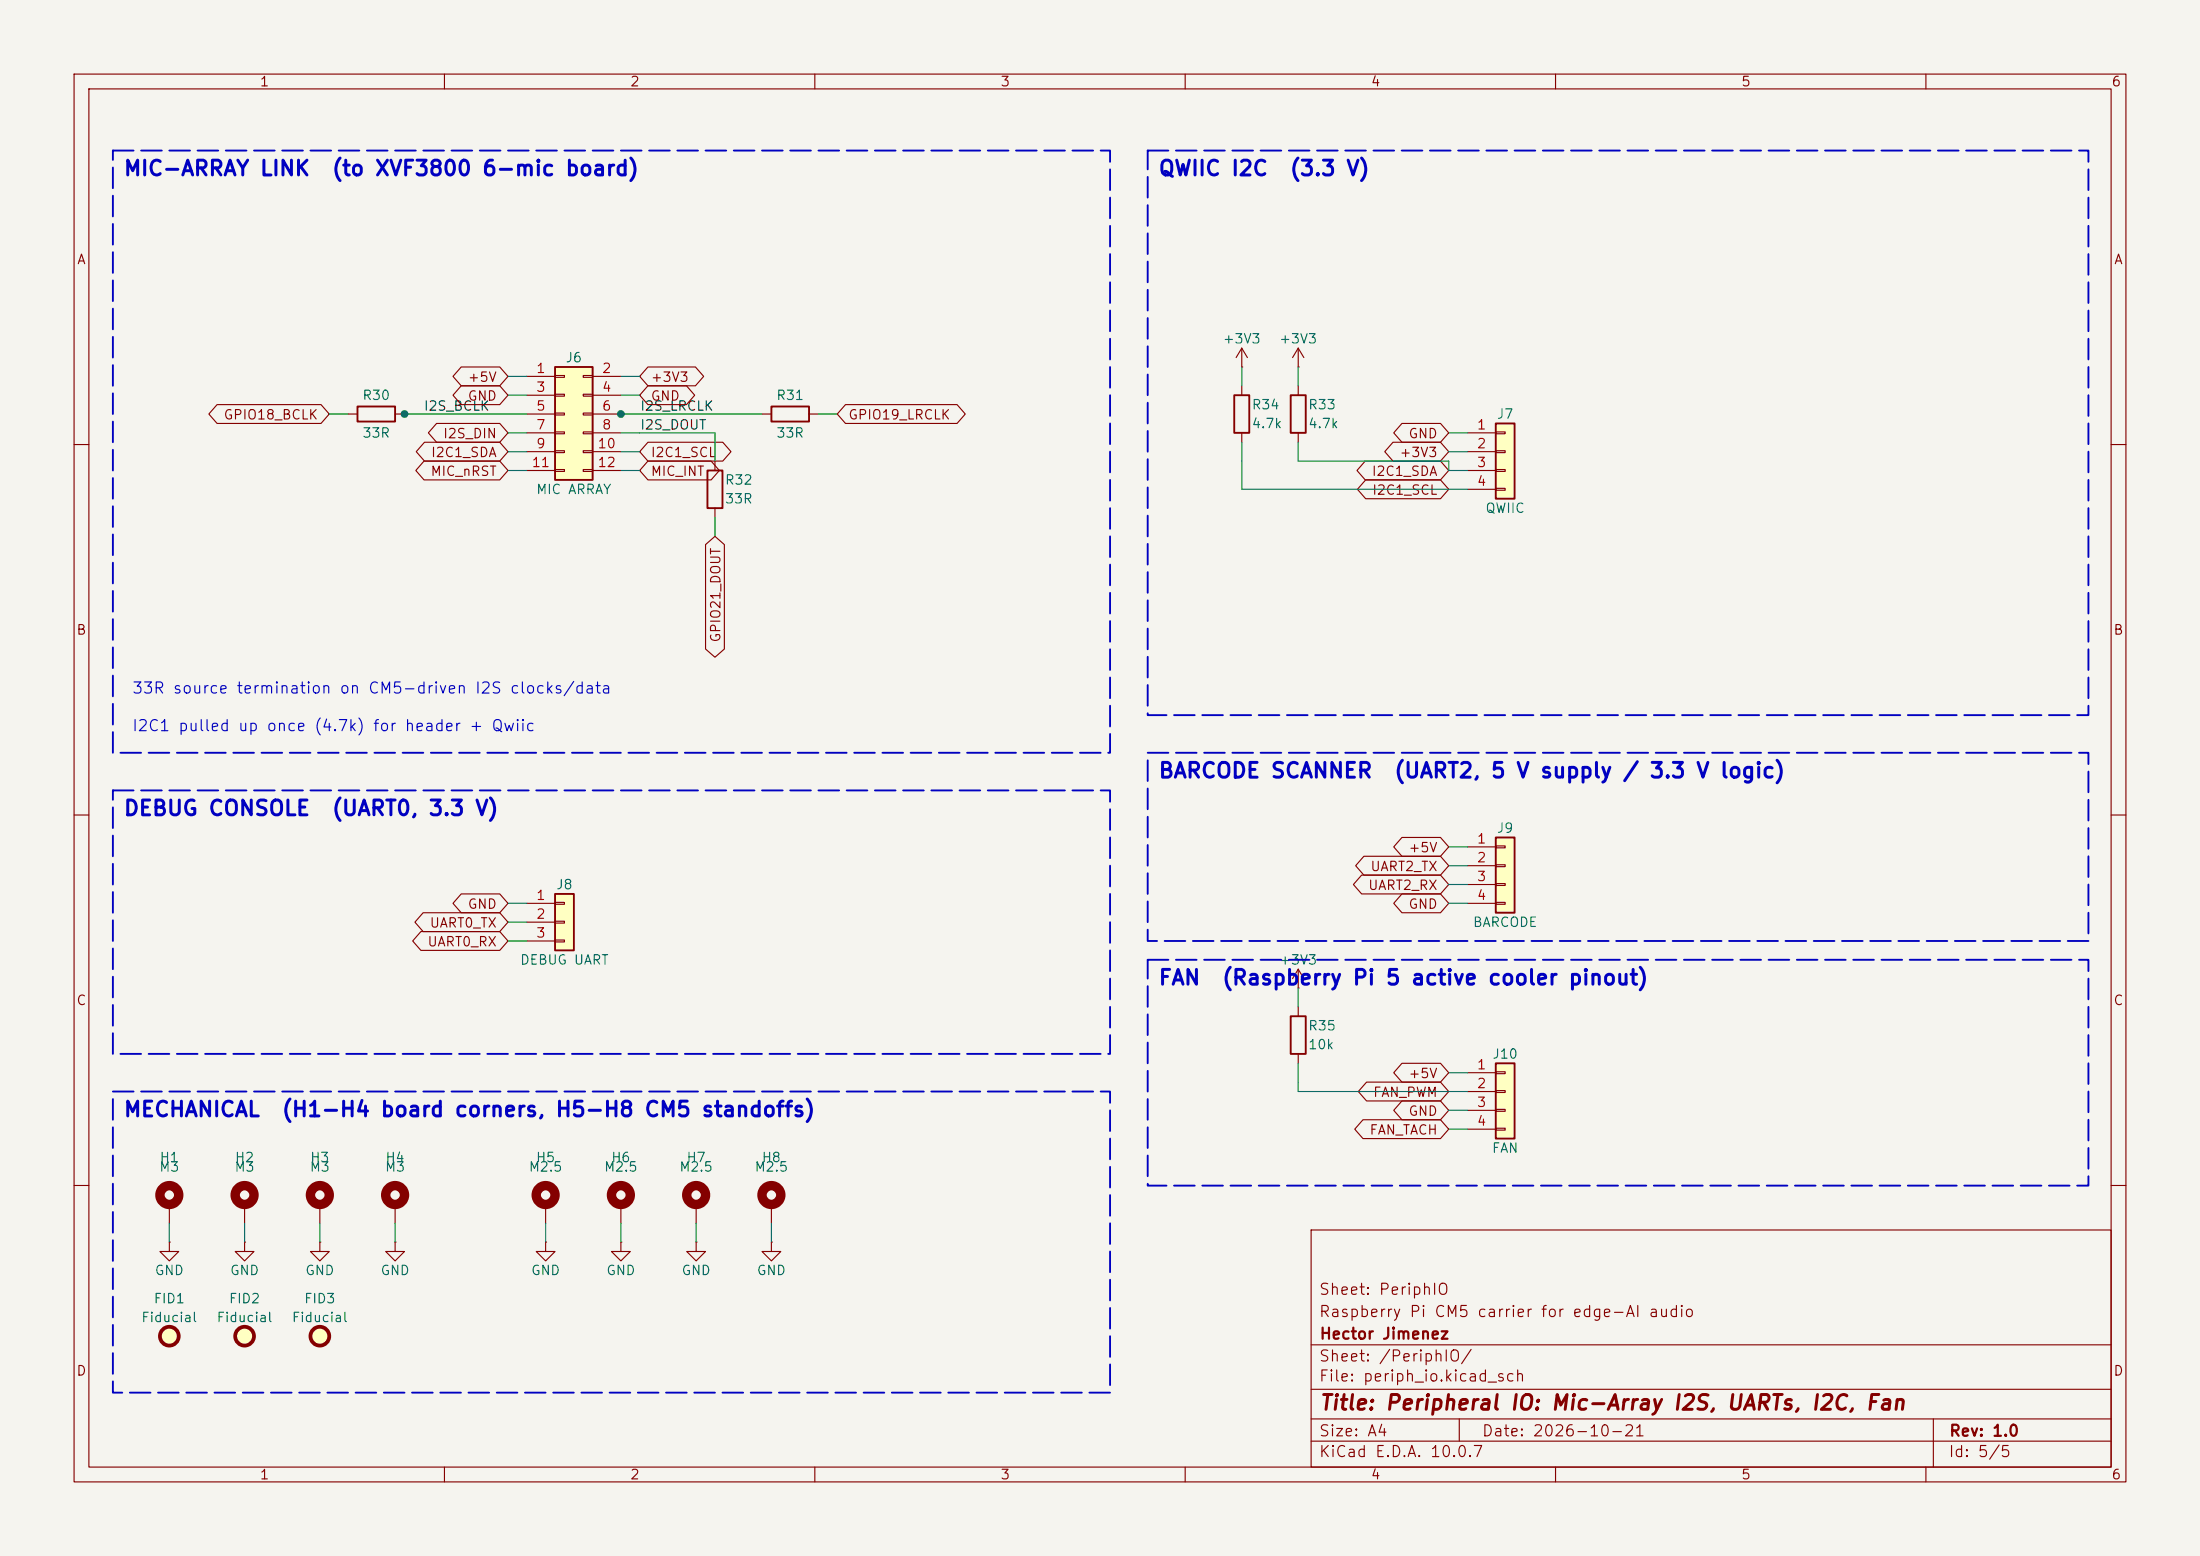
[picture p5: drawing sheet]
<svg xmlns="http://www.w3.org/2000/svg" width="297mm" height="210mm" viewBox="0 0 297 210" stroke-linecap="round" stroke-linejoin="round" font-family="sans-serif">
<path d="M0 0h297v210h-297z" fill="#f5f4ef" stroke="#f5f4ef" stroke-width=".14"/>
<g fill="none" stroke="#840000" stroke-width=".15">
<path d="M10 10h277v190h-277zM12 12h273v186h-273zM60 10v2M110 10v2M160 10v2M210 10v2M260 10v2M175.3 49.5h.1M175.3 47l-.8 1.3M175.3 47l.7 1.3M175.3 47v2.5M10 60h2"/>
<path d="M285 60h2M10 110h2M285 110h2M175.3 135.9v1.3M175.3 142.2v1.3M10 160h2M177 166h108v32h-108zM285 160h2M60 198v2M110 198v2M160 198v2M177 194.5h108"/>
<path d="M177 191.5h108M177 187.5h108M177 181.5h108M197 191.5v3M210 198v2M260 198v2M261 191.5v6.5"/>
</g>
<path d="M174.2 137.2h2.1v5h-2.1z" fill="none" stroke="#840000" stroke-width=".25"/>
<path d="M201.9 143.5h2.6v10.2h-2.6z" fill="#ffffc2"/>
<path d="M48.3 54.9h5v2h-5zM201.9 143.5h2.6v10.2h-2.6z" fill="none" stroke="#840000" stroke-width=".25"/>
<path d="M47 55.9h1.3M53.3 55.9h1.3M198.1 144.8h3.8M198.1 147.3h3.8M198.1 149.9h3.8M198.1 152.4h3.8M201.9 144.7h1.3v.2h-1.3zM201.9 147.2h1.3v.2h-1.3zM201.9 149.7h1.3v.3h-1.3zM201.9 152.3h1.3v.2h-1.3z" fill="none" stroke="#840000" stroke-width=".15"/>
<path d="M201.9 113h2.6v10.2h-2.6z" fill="#ffffc2"/>
<path d="M201.9 113h2.6v10.2h-2.6z" fill="none" stroke="#840000" stroke-width=".25"/>
<g fill="none" stroke="#840000" stroke-width=".15">
<path d="M198.1 114.3h3.8M198.1 116.8h3.8M198.1 119.4h3.8M201.9 114.2h1.3v.2h-1.3zM201.9 116.7h1.3v.3h-1.3zM201.9 119.3h1.3v.2h-1.3zM198.1 121.9h3.8M201.9 121.8h1.3v.2h-1.3zM22.9 162.6v2.5M33 167.6v1.3h1.3l-1.3 1.3-1.3-1.3h1.3M33 167.6h.1M43.2 167.6v1.3h1.2l-1.2 1.3-1.3-1.3h1.3"/>
<path d="M43.2 167.6h.1M53.3 167.6v1.3h1.3l-1.3 1.3-1.2-1.3h1.2M53.3 167.6h.1M53.3 162.6v2.5M83.8 167.6v1.3h1.3l-1.3 1.3-1.3-1.3h1.3M83.8 167.6h.1M94 167.6v1.3h1.2l-1.2 1.3-1.3-1.3h1.3M94 167.6h.1M94 162.6v2.5M104.1 167.6v1.3h1.3l-1.3 1.3-1.2-1.3h1.2M104.1 167.6h.1M104.1 162.6v2.5"/>
</g>
<g fill="#ffffc2" stroke="#ffffc2" stroke-width=".14">
<circle cx="33" cy="180.3" r="1.27"/>
<circle cx="43.2" cy="180.3" r="1.27"/>
</g>
<g fill="none" stroke="#840000" stroke-width=".51">
<circle cx="33" cy="180.3" r="1.27"/>
<circle cx="43.2" cy="180.3" r="1.27"/>
</g>
<g fill="none" stroke="#840000" stroke-width="1.3">
<circle cx="22.9" cy="161.3" r="1.27"/>
<circle cx="53.3" cy="161.3" r="1.27"/>
<circle cx="94" cy="161.3" r="1.27"/>
<circle cx="104.1" cy="161.3" r="1.27"/>
</g>
<path d="M74.9 120.7h2.6v7.6h-2.6z" fill="#ffffc2"/>
<path d="M74.9 120.7h2.6v7.6h-2.6z" fill="none" stroke="#840000" stroke-width=".25"/>
<g fill="none" stroke="#840000" stroke-width=".15">
<path d="M71.1 121.9h3.8M71.1 124.5h3.8M71.1 127h3.8M74.9 121.8h1.3v.2h-1.3zM74.9 124.3h1.3v.3h-1.3zM74.9 126.9h1.3v.2h-1.3zM22.9 167.6v1.3h1.2l-1.2 1.3-1.3-1.3h1.3M22.9 167.6h.1M33 162.6v2.5M43.2 162.6v2.5M73.7 167.6v1.3h1.2l-1.2 1.3-1.3-1.3h1.3M73.7 167.6h.1"/>
<path d="M73.7 162.6v2.5M83.8 162.6v2.5"/>
</g>
<g fill="none" stroke="#840000" stroke-width="1.3">
<circle cx="33" cy="161.3" r="1.27"/>
<circle cx="43.2" cy="161.3" r="1.27"/>
<circle cx="73.7" cy="161.3" r="1.27"/>
<circle cx="83.8" cy="161.3" r="1.27"/>
</g>
<circle cx="22.9" cy="180.3" r="1.27" fill="#ffffc2" stroke="#ffffc2" stroke-width=".14"/>
<circle cx="22.9" cy="180.3" r="1.27" fill="none" stroke="#840000" stroke-width=".51"/>
<path d="M74.9 49.5h5.1v15.3h-5.1z" fill="#ffffc2"/>
<path d="M74.9 49.5h5.1v15.3h-5.1zM104.1 54.9h5.1v2h-5.1zM166.6 53.3h2.1v5.1h-2.1zM174.2 53.3h2.1v5.1h-2.1zM95.5 63.5h2v5.1h-2z" fill="none" stroke="#840000" stroke-width=".25"/>
<g fill="none" stroke="#840000" stroke-width=".15">
<path d="M71.1 50.8h3.8M71.1 53.3h3.8M71.1 55.9h3.8M71.1 58.4h3.8M74.9 50.7h1.3v.2h-1.3zM74.9 53.2h1.3v.3h-1.3zM74.9 55.8h1.3v.2h-1.3zM74.9 58.3h1.3v.2h-1.3zM78.7 50.7h1.3v.2h-1.3zM78.7 53.2h1.3v.3h-1.3zM78.7 55.8h1.3v.2h-1.3zM78.7 58.3h1.3v.2h-1.3z"/>
<path d="M80 50.8h3.8M80 53.3h3.8M80 55.9h3.8M80 58.4h3.8M102.9 55.9h1.2M109.2 55.9h1.3M167.6 52.1v1.2M167.6 58.4v1.3M175.3 52.1v1.2M175.3 58.4v1.3M71.1 61h3.8M71.1 63.5h3.8"/>
<path d="M74.9 60.8h1.3v.3h-1.3zM74.9 63.4h1.3v.2h-1.3zM78.7 60.8h1.3v.3h-1.3zM78.7 63.4h1.3v.2h-1.3zM80 61h3.8M80 63.5h3.8M96.5 62.2v1.3M96.5 68.6v1.3"/>
</g>
<path d="M201.9 57.2h2.6v10.1h-2.6z" fill="#ffffc2"/>
<path d="M201.9 57.2h2.6v10.1h-2.6z" fill="none" stroke="#840000" stroke-width=".25"/>
<g fill="none" stroke="#840000" stroke-width=".15">
<path d="M29.3 54.6h14l1.1 1.3-1.1 1.3h-14l-1.1-1.3zM57.3 59.7h10.2l1.1 1.3-1.1 1.2h-10.2l-1.1-1.2zM58.9 57.1h8.6l1.1 1.3-1.1 1.3h-8.6l-1.1-1.3zM62.3 52.1h5.2l1.1 1.2-1.1 1.3h-5.2l-1.1-1.3zM62.3 49.5h5.2l1.1 1.3-1.1 1.3h-5.2l-1.1-1.3zM87.5 52.1h5.2l1.1 1.2-1.1 1.3h-5.2l-1.1-1.3zM87.5 59.7h10.1l1.1 1.3-1.1 1.2h-10.1l-1.1-1.2zM87.5 49.5h6.4l1.1 1.3-1.1 1.3h-6.4l-1.1-1.3zM114.1 54.6h15.1l1.1 1.3-1.1 1.3h-15.1l-1.1-1.3zM167.6 49.5h.1M167.6 47l-.7 1.3M167.6 47l.8 1.3"/>
<path d="M167.6 47v2.5M188.1 59.7h6.4l1.1 1.3-1.1 1.2h-6.4l-1.2-1.2zM189.3 57.1h5.2l1.1 1.3-1.1 1.3h-5.2l-1.1-1.3zM198.1 58.4h3.8M201.9 58.3h1.3v.2h-1.3zM57.2 62.2h10.3l1.1 1.3-1.1 1.3h-10.3l-1.1-1.3zM87.5 62.2h8.5l1.1 1.3-1.1 1.3h-8.5l-1.1-1.3zM95.2 73.5l1.3-1.1 1.3 1.1v14.1l-1.3 1.1-1.3-1.1zM184.3 62.2h10.2l1.1 1.3-1.1 1.3h-10.2l-1.1-1.3zM184.4 64.8h10.1l1.1 1.2-1.1 1.3h-10.1l-1.1-1.3zM198.1 61h3.8M198.1 63.5h3.8"/>
<path d="M198.1 66h3.8M201.9 60.8h1.3v.3h-1.3zM201.9 63.4h1.3v.2h-1.3zM201.9 65.9h1.3v.3h-1.3zM183.8 118.1h10.7l1.1 1.3-1.1 1.3h-10.7l-1.1-1.3zM184.1 115.6h10.4l1.1 1.2-1.1 1.3h-10.4l-1.1-1.3zM189.3 113h5.2l1.1 1.3-1.1 1.3h-5.2l-1.1-1.3zM56.8 125.7h10.7l1.1 1.3-1.1 1.3h-10.7l-1.1-1.3zM57.1 123.2h10.4l1.1 1.3-1.1 1.2h-10.4l-1.1-1.2zM62.3 120.6h5.2l1.1 1.3-1.1 1.3h-5.2l-1.1-1.3zM175.3 133.4h.1M175.3 130.8l-.8 1.3"/>
<path d="M175.3 130.8l.7 1.3M175.3 130.8v2.6M189.3 120.6h5.2l1.1 1.3-1.1 1.3h-5.2l-1.1-1.3zM184 151.1h10.5l1.1 1.3-1.1 1.3h-10.5l-1.1-1.3zM184.5 146h10l1.1 1.3-1.1 1.3h-10l-1.1-1.3zM189.3 143.5h5.2l1.1 1.3-1.1 1.3h-5.2l-1.1-1.3zM189.3 148.6h5.2l1.1 1.3-1.1 1.2h-5.2l-1.1-1.2z"/>
</g>
<g fill="none" stroke="#009600" stroke-width=".15">
<path d="M44.4 55.9h2.6M54.6 55.9h16.5M68.6 53.3h2.5M68.6 58.4h2.5M68.6 50.8h2.5M83.8 55.9h19.1M83.8 53.3h2.6M83.8 58.4h12.7v3.8M83.8 50.8h2.6M110.5 55.9h2.5M167.6 49.5v2.6M167.6 59.7v6.3h30.5"/>
<path d="M175.3 49.5v2.6M175.3 59.7v2.5h20.3v1.3h2.5M195.6 58.4h2.5M68.6 61h2.5M68.6 63.5h2.5M83.8 61h2.6M83.8 63.5h2.6M96.5 69.9v2.5M195.6 61h2.5M195.6 116.8h2.5M195.6 119.4h2.5M195.6 114.3h2.5"/>
<path d="M68.6 127h2.5M68.6 124.5h2.5M68.6 121.9h2.5M175.3 133.4v2.5M195.6 121.9h2.5M175.3 143.5v3.8h22.8M195.6 149.9h2.5M195.6 144.8h2.5M195.6 152.4h2.5M22.9 165.1v2.5M33 165.1v2.5M43.2 165.1v2.5"/>
<path d="M53.3 165.1v2.5M73.7 165.1v2.5M83.8 165.1v2.5M94 165.1v2.5M104.1 165.1v2.5"/>
</g>
<path d="M15.2 20.3h134.7v81.3h-134.7zM154.9 20.3h127v76.2h-127zM15.2 106.7h134.7v35.5h-134.7zM154.9 101.6h127v25.4h-127zM154.9 129.5h127v30.5h-127zM15.2 147.3h134.7v40.7h-134.7z" fill="none" stroke="#0000c2" stroke-width=".25" stroke-dasharray="2.8 1"/>
<g fill="#009600" stroke="#009600" stroke-width=".14">
<circle cx="54.6" cy="55.9" r=".46"/>
<circle cx="83.8" cy="55.9" r=".46"/>
</g>
<g font-size="2" fill="#0000c2">
<text x="16.6" y="24.2">MIC-ARRAY LINK</text>
<text x="44.7" y="24.2">(to XVF3800 6-mic board)</text>
<text x="156.3" y="24.2">QWIIC I2C</text>
<text x="174" y="24.2">(3.3 V)</text>
<text x="156.3" y="105.5">BARCODE SCANNER</text>
<text x="188.1" y="105.5">(UART2, 5 V supply / 3.3 V logic)</text>
<text x="16.6" y="110.6">DEBUG CONSOLE</text>
<text x="44.7" y="110.6">(UART0, 3.3 V)</text>
<text x="156.3" y="133.4">FAN</text>
<text x="164.8" y="133.4">(Raspberry Pi 5 active cooler pinout)</text>
<text x="16.6" y="151.2">MECHANICAL</text>
<text x="37.9" y="151.2">(H1-H4 board corners, H5-H8 CM5 standoffs)</text>
</g>
<text font-size="2" fill="#840000" x="178" y="190.8">Title: Peripheral IO: Mic-Array I2S, UARTs, I2C, Fan</text>
<g font-size="1.5" fill="#0000c2">
<text x="17.7" y="94">33R source termination on CM5-driven I2S clocks/data</text>
<text x="17.7" y="99.1">I2C1 pulled up once (4.7k) for header + Qwiic</text>
</g>
<g font-size="1.5" fill="#840000">
<text x="178" y="178.1">Raspberry Pi CM5 carrier for edge-AI audio</text>
<text x="178" y="175.1">Sheet: PeriphIO</text>
<text x="178" y="184.1">Sheet: /PeriphIO/</text>
<text x="178" y="181.1">Hector Jimenez</text>
<text x="178" y="186.8">File: periph_io.kicad_sch</text>
<text x="178" y="197">KiCad E.D.A. 10.0.7</text>
<text x="178" y="194.2">Size: A4</text>
<text x="200" y="194.2">Date: 2026-10-21</text>
<text x="263" y="197">Id: 5/5</text>
<text x="263" y="194.2">Rev: 1.0</text>
</g>
<g font-size="1.3" fill="#840000">
<text x="35" y="12">1</text>
<text x="85" y="12">2</text>
<text x="135" y="12">3</text>
<text x="185" y="12">4</text>
<text x="235" y="12">5</text>
<text x="285" y="12">6</text>
<text x="10.3" y="36">A</text>
<text x="285.3" y="36">A</text>
<text x="63.1" y="51.9">+5V</text>
<text x="87.8" y="51.9">+3V3</text>
<text x="30.1" y="56.9">GPIO18_BCLK</text>
<text x="59.7" y="59.5">I2S_DIN</text>
<text x="63.1" y="54.4">GND</text>
<text x="87.8" y="54.4">GND</text>
<text x="114.4" y="56.9">GPIO19_LRCLK</text>
<text x="190.1" y="59.5">GND</text>
<text x="58" y="64.6">MIC_nRST</text>
<text x="58.1" y="62">I2C1_SDA</text>
<text x="87.8" y="62">I2C1_SCL</text>
<text x="87.8" y="64.6">MIC_INT</text>
<text x="185.1" y="64.6">I2C1_SDA</text>
<text x="188.8" y="62">+3V3</text>
<text x="185.2" y="67.1">I2C1_SCL</text>
<text x="10.2" y="86">B</text>
<text x="97.6" y="86.8" transform="rotate(-90 97.6 86.8)">GPIO21_DOUT</text>
<text x="285.2" y="86">B</text>
<text x="184.9" y="117.9">UART2_TX</text>
<text x="190.1" y="115.4">+5V</text>
<text x="57.9" y="125.5">UART0_TX</text>
<text x="63.1" y="123">GND</text>
<text x="184.6" y="120.4">UART2_RX</text>
<text x="190.1" y="123">GND</text>
<text x="57.6" y="128.1">UART0_RX</text>
<text x="10.2" y="136">C</text>
<text x="285.2" y="136">C</text>
<text x="185.3" y="148.4">FAN_PWM</text>
<text x="190.1" y="145.8">+5V</text>
<text x="184.8" y="153.5">FAN_TACH</text>
<text x="190.1" y="150.9">GND</text>
<text x="10.2" y="186">D</text>
<text x="285.2" y="186">D</text>
<text x="35" y="200">1</text>
<text x="85" y="200">2</text>
<text x="135" y="200">3</text>
<text x="185" y="200">4</text>
<text x="235" y="200">5</text>
<text x="285" y="200">6</text>
</g>
<g font-size="1.3" fill="#006464">
<text x="165" y="46.7">+3V3</text>
<text x="172.6" y="46.7">+3V3</text>
<text x="76.3" y="49.2">J6</text>
<text x="48.8" y="54.3">R30</text>
<text x="48.8" y="59.4">33R</text>
<text x="104.7" y="54.3">R31</text>
<text x="104.7" y="59.4">33R</text>
<text x="168.9" y="55.6">R34</text>
<text x="168.9" y="58.1">4.7k</text>
<text x="176.5" y="55.6">R33</text>
<text x="176.5" y="58.1">4.7k</text>
<text x="202" y="56.8">J7</text>
<text x="97.8" y="65.7">R32</text>
<text x="72.3" y="67">MIC ARRAY</text>
<text x="97.8" y="68.3">33R</text>
<text x="200.4" y="69.5">QWIIC</text>
<text x="202" y="112.7">J9</text>
<text x="75" y="120.3">J8</text>
<text x="198.7" y="125.4">BARCODE</text>
<text x="70.1" y="130.5">DEBUG UART</text>
<text x="172.6" y="130.5">+3V3</text>
<text x="176.5" y="139.4">R35</text>
<text x="176.5" y="141.9">10k</text>
<text x="201.4" y="143.2">J10</text>
<text x="201.3" y="155.9">FAN</text>
<text x="21.4" y="158.4">M3</text>
<text x="21.5" y="157.2">H1</text>
<text x="31.6" y="158.4">M3</text>
<text x="31.6" y="157.2">H2</text>
<text x="41.7" y="158.4">M3</text>
<text x="41.8" y="157.2">H3</text>
<text x="51.9" y="158.4">M3</text>
<text x="51.9" y="157.2">H4</text>
<text x="71.3" y="158.4">M2.5</text>
<text x="72.3" y="157.2">H5</text>
<text x="81.5" y="158.4">M2.5</text>
<text x="82.4" y="157.2">H6</text>
<text x="91.6" y="158.4">M2.5</text>
<text x="92.6" y="157.2">H7</text>
<text x="101.8" y="158.4">M2.5</text>
<text x="102.7" y="157.2">H8</text>
<text x="20.8" y="172.4">GND</text>
<text x="31" y="172.4">GND</text>
<text x="41.1" y="172.4">GND</text>
<text x="51.3" y="172.4">GND</text>
<text x="71.6" y="172.4">GND</text>
<text x="81.8" y="172.4">GND</text>
<text x="91.9" y="172.4">GND</text>
<text x="102.1" y="172.4">GND</text>
<text x="19" y="178.8">Fiducial</text>
<text x="20.6" y="176.2">FID1</text>
<text x="29.1" y="178.8">Fiducial</text>
<text x="30.8" y="176.2">FID2</text>
<text x="39.3" y="178.8">Fiducial</text>
<text x="41" y="176.2">FID3</text>
</g>
<g font-size="1.3" fill="#a90000">
<text x="72.3" y="50.7">1</text>
<text x="72.3" y="53.2">3</text>
<text x="81.2" y="50.7">2</text>
<text x="81.2" y="53.2">4</text>
<text x="72.3" y="55.7">5</text>
<text x="72.3" y="58.3">7</text>
<text x="81.2" y="55.7">6</text>
<text x="81.2" y="58.3">8</text>
<text x="199.3" y="58.3">1</text>
<text x="71.7" y="63.4">11</text>
<text x="72.3" y="60.8">9</text>
<text x="80.6" y="60.8">10</text>
<text x="80.6" y="63.4">12</text>
<text x="199.3" y="60.8">2</text>
<text x="199.3" y="63.4">3</text>
<text x="199.3" y="65.9">4</text>
<text x="199.3" y="114.2">1</text>
<text x="199.3" y="116.7">2</text>
<text x="199.3" y="119.2">3</text>
<text x="72.3" y="121.8">1</text>
<text x="72.3" y="124.3">2</text>
<text x="199.3" y="121.8">4</text>
<text x="72.3" y="126.9">3</text>
<text x="199.3" y="144.6">1</text>
<text x="199.3" y="147.2">2</text>
<text x="199.3" y="149.7">3</text>
<text x="199.3" y="152.3">4</text>
</g>
<g font-size="1.3" fill="#0f0f0f">
<text x="57.1" y="55.8">I2S_BCLK</text>
<text x="86.3" y="55.8">I2S_LRCLK</text>
<text x="86.3" y="58.3">I2S_DOUT</text>
</g>
</svg>
